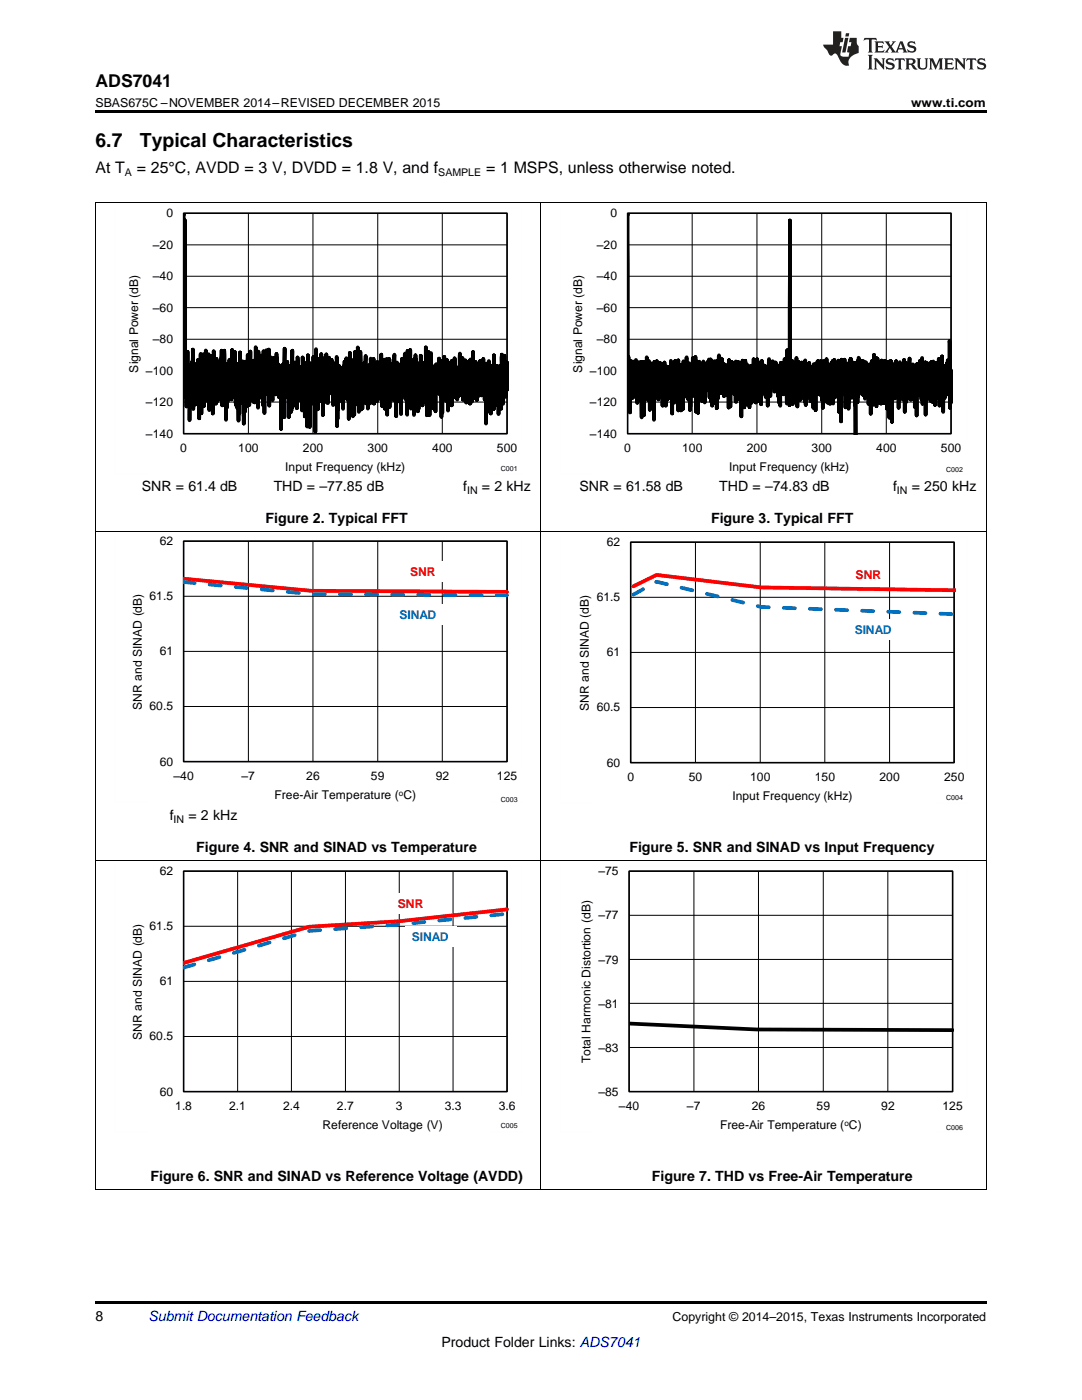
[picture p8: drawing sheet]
<svg xmlns="http://www.w3.org/2000/svg" width="216mm" height="279mm" viewBox="0 0 216 279" stroke-linecap="round" stroke-linejoin="round" font-family="sans-serif">
<path d="M19 259.7h177.8v.5h-177.8z" fill="#000"/>
<g fill="none" stroke="#000" stroke-width=".2">
<path d="M19.1 171.7v65.7M36.6 173.9h64.6v44h-64.6zM47.4 173.9v44M58.2 173.9v44M68.9 173.9v44M79.7 173.9v44M90.4 173.9v44M107.9 171.7v65.7M196.8 171.7v65.7M36.6 195.9h64.6M36.6 184.9h64.6M36.6 206.9h64.6"/>
<path d="M19 237.3h177.8"/>
</g>
<path d="M36.6 173.9h64.6v44h-64.6z" fill="none" stroke="#000" stroke-width=".31"/>
<path d="M101.2 181.5l-21.5 2.4-18 1-25.1 7.3" fill="none" stroke="#f00" stroke-width=".74"/>
<path d="M36.6 193.1l25.1-7.3 18-1.3 21.5-2.1" fill="none" stroke="#0070c0" stroke-width=".74" stroke-dasharray="2.2 3"/>
<path d="M22.9 172.8v53.2M35.4 172.8h68.7M104.1 172.8v46.2M22.9 226h6.3M97.8 226h6.3" fill="none" stroke="#fefefe" stroke-width=".2" stroke-dasharray=".4 .1" stroke-linecap="butt"/>
<g fill="#fff">
<path d="M78.1 178.3h7.7v4.1h-7.7z" fill-rule="evenodd"/>
<path d="M80.9 184.8h10.2v4.1h-10.2z" fill-rule="evenodd"/>
</g>
<g fill="none" stroke="#000" stroke-width=".2">
<path d="M19.1 106v65.7M36.6 108h64.6v44h-64.6zM36.6 119h64.6M49.6 108v44M62.4 108v44M75.4 108v44M88.3 108v44M107.9 106v65.7M196.8 106v65.7M36.6 130h64.6M36.6 141h64.6M19 171.7h177.8"/>
<path d="M125.5 173.9h64.6v44h-64.6zM138.5 173.9v44M151.3 173.9v44M164.3 173.9v44M177.2 173.9v44M125.5 191.5h64.6M125.5 182.7h64.6M125.5 209h64.6M125.5 200.2h64.6"/>
</g>
<path d="M36.6 108h64.6v44h-64.6zM125.5 173.9h64.6v44h-64.6z" fill="none" stroke="#000" stroke-width=".31"/>
<path d="M125.5 204.3l25.5 1.2 39.1 .1" fill="none" stroke="#000" stroke-width=".74"/>
<path d="M22.9 106.9v53.3M35.4 107h68.7M104.1 107v46.2M22.9 160.1h6.3M97.8 160.1h6.3M111.8 172.8v53.2M124.3 172.8h68.7M193 172.8v46.2M111.8 226h6.3M186.7 226h6.3" fill="none" stroke="#fefefe" stroke-width=".2" stroke-dasharray=".4 .1" stroke-linecap="butt"/>
<path d="M36.6 115.5l25.5 2.4 39.1 .2" fill="none" stroke="#f00" stroke-width=".74"/>
<path d="M36.6 116.2l25.5 2.4 39.1 .2" fill="none" stroke="#0070c0" stroke-width=".74" stroke-dasharray="2.2 3"/>
<g fill="#fff">
<path d="M80.6 112h7.7v4.1h-7.7z" fill-rule="evenodd"/>
<path d="M78.5 120.5h10.2v4.1h-10.2z" fill-rule="evenodd"/>
</g>
<path d="M125.8 108.2h64.6v44h-64.6zM125.8 119.2h64.6M138.8 108.2v44M151.7 108.2v44M164.6 108.2v44M177.5 108.2v44M125.8 130.2h64.6M125.8 141.2h64.6" fill="none" stroke="#000" stroke-width=".2"/>
<path d="M125.8 108.2h64.6v44h-64.6z" fill="none" stroke="#000" stroke-width=".31"/>
<path d="M126.4 117l4.6-2.3 20.9 2.5 38.8 .6" fill="none" stroke="#f00" stroke-width=".74"/>
<path d="M126.4 118.7l4.6-2.6 20.9 5 38.8 1.5" fill="none" stroke="#0070c0" stroke-width=".74" stroke-dasharray="2.2 3"/>
<path d="M111.8 107.2v53.2M124.3 107.2h68.7M193 107.2v46.2M111.8 160.3h6.3M186.7 160.3h6.3" fill="none" stroke="#fefefe" stroke-width=".2" stroke-dasharray=".4 .1" stroke-linecap="butt"/>
<g fill="#fff">
<path d="M169.5 112.7h7.7v4.1h-7.7z" fill-rule="evenodd"/>
<path d="M169.3 123.5h10.2v4.1h-10.2z" fill-rule="evenodd"/>
</g>
<g fill="none" stroke="#000" stroke-width=".2">
<path d="M19 40.4h177.8M19.1 40.4v65.7M36.6 42.6h64.6v44h-64.6zM36.6 55.1h64.6M36.6 48.9h64.6M49.6 42.6v44M62.4 42.6v44M75.4 42.6v44M88.3 42.6v44M107.9 40.4v65.7M125.2 42.6h64.6v44h-64.6zM125.2 55.1h64.6"/>
<path d="M125.2 48.9h64.6M138.1 42.6v44M151 42.6v44M164 42.6v44M176.8 42.6v44M196.8 40.4v65.7M36.6 74h64.6M36.6 67.7h64.6M36.6 61.4h64.6M125.2 74h64.6M125.2 67.7h64.6M125.2 61.4h64.6"/>
<path d="M36.6 80.2h64.6M125.2 80.2h64.6M19 106h177.8"/>
</g>
<path d="M36.6 42.6h64.6v44h-64.6zM125.2 42.6h64.6v44h-64.6z" fill="none" stroke="#000" stroke-width=".31"/>
<path d="M36.6 42.9v-.3l.1 34.8 .1-3.9v5.2l.1-34.7v31l.1 .7 .1-2.6v4.4l.1-6.5v10.1l.1-8.2 .1 6.2v-8.9l.2 9.2v-6.4v5.7l.1-5.6v2.5l.1-1.3v9.6l.1-10.8v4.3l.1-4.4 .1 5.4v-4.2l.1-.1v3.6l.1-5.5 .1 7.3 .1-9.7 .1 11.8v-8.3l.1 4.1 .1-3.2v4.9l.1-4.7v3.7v-3.3l.1 5.9v-7.8v3.5l.2-3.7 .1 6.3v-5.5l.1 5.2v-3.2v5.1l.1-8.7 .2 4.9v-2.4v9.1v-8.6l.1-1.4 .1 8.1 .2-11 .1 11.9v-8.5l.1 7 .1-6.6 .1 5.9 .1-9.6 .1 10.4v-7.9l.1 6.5v-6.3l.1 4.5v-4.1v3.9l.1-2.7v4.8l.1-9.9 .1 10v-5l.1 4.1v-4.3l.1-.5v3.3v-3.3l.1 1.6v-1.9l.1 1.4v-4.6l.2 11.2v-7.9l.1 4.2v-3.6l.1 3.6v-2.3v.9v3.4l.1-9.2 .1 7.7v-5.6l.1 7v-6.5l.1 3.7v-3.2l.1 .7v7.7l.1-12.4 .1 7.5 .2-5.4v6v-4.5l.2 6.8 .1-8.5v4v-4.3l.1 8.5 .2-7.8v7.4l.1-6.5v4.2l.1-4 .2 4.6v-4.4v5v-5.5l.1 5 .2-8.2 .2 10.9v-4.9v3.4l.1-6.3 .2 5.6v-4.1v3.8v-8.4l.1 6.2v-1.5v2.7l.1-3.3v3.4l.1-3v4l.1-3.8v9.1l.1-11.1v8.7l.1-8.2 .1 6.2v-5.1v5.9v-5.6v4.3l.2-5.2v5.6l.2-7.5v6.2l.1-4.1 .1 4.3v-5.2l.1 6.7 .2-9.8 .1 5 .1-1.9v6.2l.1-6.4v5.3v-4.1l.2 3.6v-7.3l.2 10.1 .1-6.8v7.2l.1-6.3 .1 6.9v-7.4v-.5v2.6l.1-3.1v3.8v-4.1v3.8l.1-3.8 .1 11.3v-9.8l.1 6.3 .1-5.4v7.4l.1-12.2 .2 10.1v-4.8v.5v-.6v3.4l.1-5.2 .1 4.6 .1-6.2 .1 6.7 .1-4.2v9.9l.1-10.1 .1 7.1v-7.7l.1 8.3v-9.9l.1 9 .1-7.5v2.2l.2-2.1v6.2l.1-9.1 .1 8.6v-5.3v5v-4.3l.1 2.7 .1-4v7.2l.1-7.7 .1 6v-1.9v1.3l.1-8.3v8.3l.1-4.8 .1 3.3v-3.6l.1 2.6v-2.9l.1 4.1v-3.4l.1 3.5v-5.3l.1 8.2v-6.9l.1 6.7 .1-6.6v6.9v-7.5l.1 5.9 .1-9.4 .1 10.8v-5.6v-.1v4.3l.1-4.2 .1 3.8v-5.6l.2 8.7v-10.9l.1-.3v7.9v-3.9l.2 5.3v-6v3.9v-3.6l.1 .2v4.9l.2-7.9 .2 8.1v-6.4v2.8v-1.9l.1 1.6 .1-2.2v7.9l.1-10.8v6.5v-1.7l.1 2.6v-4.6v5.4l.1-3v7.1v-8.9l.1 4.8 .2-4.2v2.9v-7.1l.1 8.8v-3.2l.1 2.2v-4.7l.2 4.1v-2.5l.1 3.6v-8.4l.1 11.1 .1-7.3 .1 5.8v-7.3l.1 4.9 .2-3.6v1.7v-3.8v6.2v-2.4l.1 2.5v-4l.1 6.3v-7.2l.2 3.4 .1-4.7 .1 6.7 .1-5.2 .2 5.8 .1-8.1v4.7v-3.9l.1 4v-.9v1.1v-1.8l.1 1.8v-2.9l.1 5.4 .2-5.2v6.4v-5.9v2.3l.1 .5 .1-2v2.1l.1-1.3v4v-5.7v.2l.1 12.1v-10.8l.1 3.1 .1-5 .1 7v-4.7v3.5l.1-5.4 .1 5.7v-5.8l.1 7.3v-8v10.7l.1-13.6v9.8v-4.3v3.6l.2-5.1 .1 5.7v-6.7l.1 6 .1-6.4 .1 6.9v-5.8v5.7l.1-4.8 .1 4.3v-4.7v.9v8.5l.1-7.8v3.3v-4.4l.1 6v-7.2v7.6v-7.7l.1 5.9 .1-5.4v8.8v-8.9l.2 8.5v-7.1v6.3l.1-11.1 .1 11.2 .1-8.4 .1 4.9v-4.5l.1 .5v4.2l.2-4.1v2.5v-4v5.3l.1-3.8 .1 3.9 .1-4.3v.7v5.4v-5.2v7.2l.2-10.2 .1 8.4v-6.4l.1 3v-3.2l.1 6.3 .1-6.1 .1 4v-3.5v3v-2.4v5.1l.1-5.7v6.1v-5.8l.1 2.9v-2.2l.1 5.4v-6v.9v-.4l.1 7.2 .1-10.6 .1 10.2 .1-7.8v3.3l.1-2.5 .1 1.7v-.4v.1v7.2l.1-10.7 .1 9.5 .2-9.1v.1l.1 12.2 .1-14.2 .2 6.6 .1-5 .1 12.7v-10.6v2.2v-2.7l.1 4.4v-5.4l.1 4.8 .1-5.4 .1 7.2v-5.6v.2v-.7l.1 5.7 .2-8 .1 9.3 .2-7.2v3.3v-2.9l.1 .7v6.4v-5.3v10.5l.2-16.4 .1 11v-7.1l.2 8.1 .1-10.1 .1 6.1 .1-5.3v4.2l.2-3.8v.6l.1 4.4 .1-7.1v9.3l.1-5.8v4.1v-3.5v-.6l.1 3.4 .1-4.3v9.5v-7.1l.1-.6v3.4l.1-7v7.6l.1 .2v-5.7l.1 6.2 .1-7.8v6.1v-5l.1 6.6 .1-6v5.7v-8.7l.2 9.6v-8.2l.1 .2v8.2v-6.5l.1 2.6v-2.8v4.7l.1-7.1 .2 7.1 .1-5.3 .1 3.7v-2.8v3.5v-2.1l.1 1.7 .1-5.4v5.3l.1-4 .1 4.3 .1-.8v4.3v-7.6l.1 6.8 .1-7.6v7.3l.1-6.2v5.1l.1-5.4 .1 6.9v-6.1v5.6l.2-8.5 .1 13.8v-8.8v-1l.1 8.4v-9.5l.1 4.9 .1-6 .2 5.7v-4.7l.1 .4v4.7l.1-5.3 .1 6.3v-6.6l.1 4.9 .1-4.3 .2 7.5v-8.2v-.2l.1 5.9 .2-6.9v6.8v-5.1v2.6l.2-4.4v3.8l.1-4.4 .1 6.2v-5.3v1.7v-1.4l.1 7.1v-6.6l.1 3.8 .1-3.6v1.1v-.8v5.4v-4.5l.1 9v-10.1l.1 5.2 .1-8.3 .1 6.5v-3.8v5.4l.1-5.2v3.5v-3.4l.1 3.3v-2.8l.1 5.4v-5.3v7.5l.2-9.6v11.2l.1-8.5v4.3l.1-6.7 .1 10.5 .2-12.5v10.5l.1-6.1v.9l.1-1.4v4.2v-4.4l.1 5.3v-5.8l.1 4.3v-5.1l.1 2.3v-5.6l.2 12.9v-8.9v2.6l.1-.1v.5v-.6v2l.1-3.2 .1 4.1v-8.3l.1 11.4v-7.9l.1-.1v5v-5.5l.1 6.5v-6.7l.1 8.5v-8.6l.1 3.3v.1v-3.4l.1 3.8v-2l.1 .4v3.6v-4.8l.1 5.6v-7.1l.2 6.3 .1-7.6v9.4v-7.5l.1 5.7v-4.1l.1 4.1v-4.8v3.5l.1-2.3 .1 3.4v-4v7.1l.1-8.7v4.5l.1-3.3 .1 5.3 .1-4.4 .1 5.5v-6.5l.1 5.3v-7.7l.1 7.3 .1-4.8v5l.1-6v.9v6.2l.2-7.5v3.7v-4.7l.1 8.8 .2-5.8v3v-2.8v-.6v2.9l.2-4.2 .1 3.6 .1-4.2v7.7l.2-7.9v3.9v-1.2l.1 2.8v-4.2v4.5l.1-4.6v.5v4.5l.2-5.7 .1 .4v6.5l.2-8.8 .1 10.2v-6.7l.1 3.8 .1-3.9v3.4l.1-3.1 .1 3.4v-6.1l.2 9.8v-7.4v3.3l.1-4.8v2.1l.1-1.7v.8v4.3l.2-6.6 .1 11.1 .1-9.4 .1 2.7 .1-2.1v5.2l.1-7.4v9.5l.1-8.2v5.7l.1-6.2 .1 6.2v-2.8v3l.1-6 .1 5.7 .1-5.1v3.4l.1-1.4v3.8v-6.5v.4v6.6l.1-6v5.9l.1-5.2v3.6v-3.3l.1 2.4v-6.4l.2 9.1 .1-6.1 .1 9.2 .1-10.4v-.2l.1 4.8v-4.6l.1 4.4v-1.7v3.8v-4.1l.1 2.5 .1-3.7 .1 3.5v-3v2.3l.1-3.8v3.6v-3.7l.2 10v-9l.2 3.6 .1-5.7 .1 5.8 .1-4.7v1.4v-.7v4.9l.2-5.1 .1 3.4v-6l.1 9.1v-7.4l.1 6.6 .1-5.4v5.1v-4.1l.1 4.9v-5.3v8.7l.1-12.8 .1 8.2 .1-5.1v4.8l.1-4.7 .1 4.4 .1-3.1v3.8l.1-8.4 .1 11.7v-9.5v5.3l.1-4.7v4.3l.2-2.9v1.2v-.7v4.9l.1-7.7 .1 8 .1-5.8v8.8v-7.3v1.1v-2.7l.1 4.8 .1-4.1v4.6l.1-8.3 .1 7.1v.9l.1-5.3v4.8l.1-5.3v8.1l.1-7.2 .1 8.1v-8l.1 7.5 .1-8.6 .1 5.7v-6l.1 5.5v-5.8l.1 5.6 .1-7v4.1v-1.1l.1 3.1 .1-4.3 .1 5.2v-3.9v.7v6.1l.1-8.5 .1 4.4 .1-4.4v2.5v-1.5l.1 6.8v-6.2v-1.1l.1 4.6 .2-8.2 .1 7.5v-3.2l.1 9.3v-9.4l.2 5.8 .1-9v8.1v-4.4l.1 6.2v-6.1v4l.1-3.1v7.9l.1-9.5v1.5v-.8v1.1v-1.2l.1 1.3v-1.9v1.9v-.8v6l.1-10v8.2l.1-5.3v4.5v-3.9l.1 4.6 .1-4.7 .1 7.5v-5.7v2.9l.1-3v3.5l.1-4.5v6.8v-6.9l.1 7.1v-6.5v3l.1-4.8v5.5l.1-5.9v9.2l.2-9.4v2.2l.1-1.4v4.6v-4.3l.1 3.3 .1-3 .1 2.6 .1-2.5v1.8v-4.4l.1 7.1v-4.9l.1 3.3v-2.6l.1 3.9v-5.1l.1 5.8 .1-5.4v9.5v-11.1l.2 10.2v-8v-1.2l.1 3.5 .1-2.6 .1 2.5 .1-5.3v7.3v-5.7l.1 5.9 .1-5.1 .1 6.5 .2-8.2 .1 5.4v-3.6l.1 8.2v-8.1v6.7l.1-6.7v2.6l.1-4 .1 7 .1-6.3 .1 7 .1-7.3 .1 6.9v-3.9v5.1l.1-8.9 .1 7.6 .1-7.2 .1 4.5v-4.1v6.3l.1-4.7v4.8l.1-7.7 .1 6.7v-4.1l.1 3.7v-3.4l.1 .5v3.8v-4.2l.1 2.6v-3.3l.1 6 .1-6.4v4.6l.1-4.2v3.3v-2.5l.1 .8v3.7l.1-5.3 .1 3.2 .1-6.4v7v-4.3l.2 5.5v-5.3v4.6l.1-4.3v1.4l.1-1.1v4.9l.1-7.5 .1 8.3 .1-6.3 .1 4.7 .1-4.5 .1 6.2v-8l.1 6.4 .1-4.3v1.5v4.8l.2-6.9 .1 4.2v-3.5v4.1v-3.3l.1 5.2v-5.2l.1 3v-3.8v4.8l.1-6.8v7.7l.1-7v1v6.2v-5.8l.1 .2v6.1l.1-8.8v6.2l.1-4.8v5.3l.1-2.9v4.7l.1-5v4.8l.1-5v3.8l.1-8.5 .2 9.2 .1-6.8v3.6l.1-3.9 .1 4.8v-4.9l.1 5.7 .1-4.9v6.7l.1-6.4 .1 5.9v-4.7l.1 3.1v-3.4v3.6v-4.7v2.4l.1-2.2 .1 3.6 .1-3.9v4.2v-4.4l.1 3.9v-4.8l.1 6v-5.8l.2 6.7v-4.1v2.7l.1-3.7v4.3l.2-4.6v3.9v-5.7l.1 5v-2.2v2.5l.1-2.5v3.1l.1-4.2v6.4l.1-5.3 .1 4.5v-3.8l.1 9.3v-11.9l.1 5.2 .1-4.5v1.8v-1v4.5l.1-3.9v7.5v-6.4l.1 3.1v-4.6v3.8l.1-6.1 .1 6.7v-4.9l.1 3.8 .1-3.8 .1 2.5v-1.7v.4v7.5l.1-9.4 .1 2.1v-1.7l.1 6.2 .1-6.5v6.8l.1-7 .1 8.6 .1-10.7v7.5l.2-5.2 .1 5.3v-3.7v1.1l.1-2.6v2.7l.1-3v5.7l.1-5.6 .1 4.8v-4.7l.2 9.5v-8.7l.1-.5 .1 4.1v-4.5l.1 7.3v-7.2l.1 3.8 .1-2.4v1.7v-1.3v.2v6.4l.1-10.8 .2 6.4v-3.9v.3v4.6l.1-5.5v7.9v-5.7l.1-.6v3.3l.2-6.6v6.2v-4.8l.2 4.8v-4.4l.1 6.4 .1-5.8v4.4v-5.5l.1 2.6M125.2 42.9v-.3l.1 36.3 .1-5v5.3v-7.9v7.9l.1-5.4 .1 7.1 .1-8v9.4l.1-10.3 .1 5.8v-5.2l.1 5.1v-3.6l.1 2.4v-2v5l.2-7.4 .1 5.7v-4.5l.1 3.1v-2.3l.1 5.1v-5.5v2.2v-2.9l.1 5v-4.2v2.2l.1-2.7v3.8l.1-5.3v6.3l.1-5.3 .2 7.6 .1-8.1v6.3l.2-6 .1 3.7v-3.8l.1 4.8v-3.4v-.6l.1 2.7 .1-3.8 .1 11.1 .1-10.5v3.9l.1-3.7 .1 1.5v5.4l.1-7.7 .1 10.6v-8.7l.1 4.6v-4.5v-.4v2.4l.1-2.8 .1 2.6 .1-2.2v1v-2.3l.1 6.3v-7.5l.3 8.5v-6.5v-.7v3.2l.1-3.8v3.7l.2-3.4 .1 9.5v-7.4v3v-3.6l.1 5.3 .1-6.5 .1 4.1v-3.7l.1 .5v6.5v-7.2l.1 1.9v-.9l.1 7.6 .1-7.1 .1 9.5v-11.6l.1 6.3 .1-6.3v6.1l.1-5.2v5.2v-4.8v4.9l.1-5.5 .1-.2v4.8l.1-5.4v4.3l.1-3v3.6l.1-3.7 .1 6.4v-5.5l.1-.8v4.8v-5.3l.1 3 .1-3.5 .1 3.8v-3.1l.1 3.9v-3.8v6.1l.1-6.2 .1 5.3 .1-5.2v7.7v-7.4v1.3l.1-2.1v6l.2-5.5v7.7l.1-8.5v7l.2-5.5 .1 7 .1-7.5 .1 5.3 .1-5.5 .1 6.4v-5.8l.1 4.5 .1-4.6v4.9l.1-3.8v3.6v-4.1l.1 4.7 .2-7 .1 4.4v-3.2v.9v-.5l.1 5.3v-4v7.6l.2-9.6v6.2v-6.4l.1 6.6 .1-5.9 .1 7v-6.1v2.6l.1-4.9v4.8l.1-4.8 .2 3v-1.7v3.5v-4l.1 5.6v-4.7l.1 5.4v-5.7v4v-3.9l.1 .2v6.1l.1-7.9v10v-8.1v2.5v-3.1l.1 4.1 .1-4.6v5l.1-4.9 .1 3.7 .1-2.7v8.1v-7.1v4.7l.2-6.1v5.1v-5.3l.1 8.5v-7.9l.1 2.6 .1-4.3 .1 6.7v-5.4l.1 3.6v-3.5v.2v5.4l.1-6.2v-.1l.1 5.2v-4.2v-1v1.7l.1-1.1v3.6l.1-5.7 .1 6.7 .1-4.6v4.3l.1-3.3 .1 5.4 .1-7.3v6.4l.1-5.7 .1 8.6v-7.9l.1 7.2v-7.9l.1 3.9v-3.5l.1 5.2v-4.2v1.3l.1-3.1v4.5l.1-4.8v6.5v-7.5l.1 4.5v-1.1v1.9l.1-3.7 .1 4.2 .1-4.9v4.1l.1-3.7 .1 5.6v-7.1l.1 10.9 .1-10.1v5.9l.1-5 .1 4.3v-4.5l.1 .9v8.7v-8.8v-.4v5.9l.2-5.5v3.4v-4.8l.2 5.1v-3.9l.1 1.4v-1.7v1.8l.1-2.2v4l.1-4.1 .1 7.4v-6.6l.1 4.4v-3.7v-.5v2.2v-2.7l.1 4.6v-5.6l.1 7.2v-6.6v3.2l.1-2.3 .1 2.2v-2.4v6.9l.1-7.3v6.1v-6.3l.1 5.3 .1-5.1v4.5v-2.8l.1 3.2 .1-4.4v3.2l.1-4.4v5.2v-2.8v.9l.1-3.2 .1 2.8v-3.5l.2 7.6v-6.2v5.1v-4.2l.1 3.5v-4.3v4.9l.1-6.4v6.5l.1-5.4v7.4l.1-8.2 .1 8.9 .1-7.9v3.6l.1-4.4 .1 5.1 .1-5.2 .1 8.3v-6.5l.1 1.8v-2.6v5.3l.1-4.8v4.7l.1-5.9 .1 7v-7.4v9.5l.1-9 .1 5.3 .1-4.5v6.2l.2-8.6 .1 7.1 .1-4.4v4.8l.1-5.8v5.8l.1-5.7v2.6v-3l.1 4.3 .1-4.9v5.3v-1.6v2.1v-2.8l.1 3.2v-4.9l.1 5.4 .1-5.2v3.3l.1-1.9v4.5v-6.4l.1 5.9 .1-5.3 .2 5.5v-5.3l.1 4.9 .1-5.6 .2 3.6v-2.7v5v-5.9l.1 8.5 .1-9.4v5.7l.1-4v2.1v-1.6v4.2l.1-5.9v8.7l.1-7 .1 4.3v-5.2l.1 4.1v-5l.1 5.9 .1-5.4v4.6l.1-3.7v4.6v-4l.1 3.1v-2.6l.1 1.6v-1.2v3.5l.1-6.1 .1 5.9v-4.9l.1 6.5v-8l.1 8.1 .1-6.3v1.8l.1-2.5v4v-2.8v.8v-1.1v1.9l.2-3.8v7l.1-6.8 .1 7.2v-6.7l.1 5 .1-5.4 .1 5.2v-5l.1 10.4v-7.5l.1 2.8v-4.6v4l.1-5.8 .1 8.1v-8.1l.2 5.8v-3.6l.1 3.5v-2.4v6v-7.7l.2 6.1v-7.7l.2 5.2v-2l.1 .5v3.5v-5.3l.1 6.9 .1-8v5.9v-5.7l.1 6.3 .1-5.3v6.3v-6.5l.1 7.4 .1-6.5v5.1v-4.9l.1 3.2v-3.8l.1 4.1 .1-5.4v7.5v-7.5v4.2l.1-3.5 .1 .8v5.7v-6.8l.1 3.3v-1.6l.1 5 .1-8.4v3.6v-2.1l.2 4.3v-4.7v.3v6.3v-5.3v-.6v3.6l.1-4.2v.6l.1-.1v6.9l.1-7v2.6l.1-4 .1 7.1v-7.3l.1 8.4 .1-6.8v3.6l.1-4.1v2.1l.1-2.3 .1 3.1v-3.2l.2 5.8v-6l.1 8.4 .1-8.7 .1 6.7 .1-5.6 .2 4.8v-4l.1 3.8v-4.7l.1 2.1 .1-1.3v4.8l.1-4.8v5.5l.1-4.9 .1 2.7v-3.4v5.4l.1-6v4.2l.1-3.6v7.2l.1-7.1 .1 3.9 .1-6v7.4l.1-7.1 .1 7.1 .1-5.5v3.6l.1-3.3 .1 2.5v-3.1v3.7l.2-3.6v2.2v-3.5v4.3l.1-3.5 .1 4.5 .1-4.7v5.5v-5l.1 3.9v-4l.1 4.8 .1-5.5v3.7l.1-3.1v1.2v3.1l.1-3.9v1.3l.1-1.5 .1 2v-1.9v5.8l.1-5.6v3.1l.1-3 .1 6.8 .1-7.5 .1 8.1v-7.1l.1 3.6v-5.1l.1 5.2v-3.5l.1 3.8 .1-5 .2 5.8v-6.2l.1 4.8 .2-5.6v6.3l.1-5.9 .2 5.9v-5v4.4l.1-3.7v6.8l.1-10.6 .1 8.4 .1-6.2 .1 4.5v-4.1l.1 8.4 .1-36.9 .1 30.2v-1.6l.1 3.7v-2.9l.1 2.9v-1.9v5l.1-7.4 .1 4.8v-4.1v5.7l.1-6.3v8.6v-8l.1 7.4v-7v2.2l.1-2.4 .1 4.6 .1-3.7v5.1v-5.6l.1 2.8 .1-3.8 .1 7.1v-7.9l.1 3.5 .1-2.7v8.8v-7.8l.1 5.8 .2-6.8v4.5l.1-4.2 .1 2.6v-1l.1 5.6v-6.1v.9l.1-1.8 .1 5.6 .1-6 .1 5.1v-4.5l.2 4.8v-3.9v1.1l.1-.6 .1 5.3v-6.1v3.6l.2-5.3 .1 8.9v-7.8l.1 7.3v-7.3l.2 6.5v-4.9v-.6l.1 4.9v-6.3l.2 5.1 .1-5.3v5.7l.1-4v3.6l.1-4.4 .1 6.8v-4.7v2.8l.1-3v3.3l.1-5.1 .1 6.7v-6l.1-.8 .1 3.2v-3.5v8.4l.1-8.7 .1 8.6v-7.8l.1 5.6v-4.9l.1 1.9v-2.2v8l.1-9.2 .1 5.9v-4.3v3.6l.1-4.1v4.6l.1-6.1v-.2l.2 3.4v-3.4l.1 3.6v-2.3l.1 2.2v-2.2l.1 5.3v-4.4v-.8v4l.1-5.4 .1 4.8 .1-3.6v4.8l.1-5.4 .1 7.2v-7.1v4.6v-4.3l.1 8.3 .1-9.4v3.3l.1-2.7v6.1l.1-5.5v5.2l.1-5v.3l.1 5.6v-6.5v-.1l.1 6v-4.2v-.6v2l.1-4.2 .1 8.5v-7l.1 4.4 .1-3.7v6.6l.1-6.4v3l.1-4 .1 3.9v-4.1l.1 7.7 .1-7 .1 5.2 .1-6.3 .1 3.4v-3.6v8.2l.2-8.5v8.5l.1-7.3v4.8l.2-6.2 .1 7.5v-5.1l.1 1.4v-2.3l.2 4.6v-5.1v6l.1-6.1 .1 4.3v-4.1v4l.1-3.7 .1 3.5v-4.7v4.4v-3l.1 .6v8.2l.1-9.7 .1 5.7 .1-5.4 .1 11.3 .1-12.3v3.9l.1 .2v-3.4l.1 5.7v-4.5l.1 4v-3.9l.1 4.9v-5.8v4.9l.1-3.7v2.5v-4l.1 5.5v-6.3l.1 6.9 .1-5.3v1v6.9v-7.7v1.7l.1-2v5.8l.1-6.1v4.8l.2-5.2v2.3l.1-1.4 .1 .6v2.1v-3.1v8.5l.1-7.8v6.4l.1-7.4v2.6l.2-3.7v5.6l.1-5.7 .1 5.6v-4.4v2.9l.1-1.4v5.1v-6.3l.1 5.4v-2.8v2.2v-5.6l.1 3.5v-3.1v2.2l.1-1.5v3.1l.1-3.2v.4v5.2l.2-6.4v8.3v-8.4l.1 14.4v-14l.2 4.4v-3.9v5l.1-5.9 .1 7.8 .1-8.1v-.2v3.8l.1-4.3 .2 6.8v-4.5l.1 4.2v-5.7l.1 5.5v-5.3v.7l.1-1 .1 4.4v-4.5l.1 6.7v-5.7v3.4l.1-3.6v5.3l.1-6.1v6.8v-6.5l.1 6.4v-5.1l.1 .6v-.8v.9v-1.4l.1 4.3 .1-4.5v6.9l.1-7.3 .1 6.4v-6.3v4.6l.1-3.7 .1 2.6v-1.9v3.7l.1-4.6v3.5l.1-3.4v4.2l.1-4v7.2v-7.8l.1 2.1 .1-2.2v1.8v-1.1l.1 3.4v-2.6v1.9v-1.4v5.1l.1-6.4v9.2l.1-9.8 .1 5.7 .1-6.4 .1 5v-3l.1 6.7v-7.7l.1 6.8 .1-9.1v6.2l.1-3.2 .1 3.9 .1-4.3 .1 5.1 .1-4.5v7.1v-9.6l.1 6.2 .1-6.1 .1 5.8 .1-4.6 .1 3.8v-4.4l.1 8.2v-6.5l.1 4 .1-4.4v1.3v-1l.1 6.7v-7l.1 3.6v-5.1l.1 3.9 .1-3.6v.4v4.9l.1-4.3v5.3v-4.1l.1 2.7v-3.5v4.2l.2-5.5v8.1v-8.5l.2 6.9v-5.1l.1 5.3v-5.8l.1 4.8 .1-3.7v7.2l.1-9.3v4.9v-4.8l.1 4.2v-4l.1 1v4.8v-4.3v-.3v3.6l.1-3.6 .1 9.6v-9.3v-.7l.1 4.3v-5.7l.1 3.4v-2.9v3.8l.1-4.2 .1 8.7v-6.1l.1 1.2v8.3l.1-11.2v5.8l.1-5.9 .1 5.6v-4.1l.1 4.3 .2-6.2v7v-5v1.9l.2-4.3 .1 5.1 .1-4.1v3.5v-2.4l.1 2.2v-2.6v1.3v-1l.1 .8v-1v1.2l.1-1.2v7.5v-8.5l.1 6.9 .1-7.4 .1-.1v5.4l.1-5v6.4l.2-6.1v3.9l.1-3.5v4.2l.1-4 .1 6.1v-6.4v4.4l.2-3.8v4.1v-6.2l.1 10.4 .1-8.4v4.8l.1-4.8v6.5l.1-7.9 .2 5.8v-5.2l.1 5 .1-4.3v2v-1.5v5.4l.1-6.5v2.8l.1-3.2v2.9l.1-4 .2 5.9v-3.4l.1 5.7v-6.4v4.1l.1-4.7 .1 6.7v-5.4l.1-1.3v5.4l.1-5.5 .1 6v-3.8l.1 3.5 .1-4.9v7.7l.1-7.7 .1 5.6 .1-5.3 .1 9.1v-10.1l.1-.2v2l.1-1.9 .1 4.3 .1-4 .1 3.3v-3l.1 5.6 .1-6.9 .1 4.5 .1-2.9 .1 6.1 .1-8.3 .1 9.2 .1-8.2 .1 7.3 .1-7v6l.2-6.4 .1 10.4v-9.1v6.4l.1-5.5v2.9l.2-5v7.1v-6.2v3.4l.1-3.3 .1 3.8v-3.6v5.3l.1-5.3v4.8l.2-5.1v4.3l.1-5 .1 7.4 .1-7.7 .1 5.9v-4.3l.1 1.3 .1-1.1v6.1v-6.9v2.8l.1-4 .1 5.9 .1-4.6v4.3v-4.4l.1 5.4v-4.7v2.4l.1-1.8v6.2v-6.2v1.8l.1-3.3 .1 3.6v-4.3v6.6v-6.1l.2 5.5v-4.3l.1 1.7v-.6v4.3v-5.4v-.3l.1 3.6 .1-5.7 .2 9.2v-7l.1 3.4v-3.4v3.9v-3v3.9v-4.5l.1 2.1 .1-2.7v4v-4.3l.1 5.2 .1-7.4 .1 6.5 .1-4.4v1.9v-.5v7.6v-8.1l.1 5.6 .1-6.3 .1 5.4 .1-4.8v5.3v-6.1l.1 4.8 .1-5.1 .1 5.6v-4.9v.9v-1.9l.1 5.1 .1-5.8 .1 6.8v-.7l.1 .5v-3.9v2.8l.1-4.8v2.3l.1-.1v-6.8l.1 13.4v-8l.1 5.3v-4.9v6.6v-5.2v.2" fill="none" stroke="#000" stroke-width=".74"/>
<path d="M22.9 41.5v53.2M35.4 41.5h68.7M104.1 41.5v46.2M111.8 41.5v53.2M124.3 41.5h68.7M193 41.5v46.2M22.9 94.7h6.3M97.8 94.7h6.3M111.8 94.7h6.3M186.7 94.7h6.3" fill="none" stroke="#fefefe" stroke-width=".2" stroke-dasharray=".4 .1" stroke-linecap="butt"/>
<path d="M19 22h177.8v.5h-177.8z" fill="#000"/>
<g fill="#231f20">
<path d="M172.5 7.6l-.1 .5 .4-.2h.6v.1v2.1l-.2 .4h.9l-.2-.4v-2.1l.1-.1h.5l.5 .2-.2-.5zM174.5 8.3l.2 .3v1.5l-.2 .4h1.8l.2-.6a1.04 1.04 0 0 1-1.3 .2v-.7h.6l.3 .2v-.6l-.3 .2h-.6v-.6l.8-.1 .4 .3-.2-.5zM176.5 8.3l.9 1.1-.9 1.1h.8l-.2-.2 .4-.7 .5 .7-.2 .2h1.5l-.2-.2 .2-.4h.9l.1 .4-.2 .2h1l-.3-.3-.7-1.9h-.5l-.9 2-.8-1 .9-1h-.8l.1 .3-.4 .5-.3-.6 .1-.2zM179.7 8.6l.4 1h-.7zM181.3 8.4a.63 .63 0 0 0-.2 .7 .63 .63 0 0 0 .6 .4l.6 .2 .1 .2a.75 .75 0 0 1-.7 .4 .75 .75 0 0 1-.6-.5l.1 .7 .1-.1a1.11 1.11 0 0 0 1.5-.6 1.13 1.13 0 0 0-1.2-.8l-.1-.4a1.04 1.04 0 0 1 1.2 .2l-.2-.5-.2 .1-.4-.2zM173.2 10.9l.2 .4v2.2l-.2 .4h1l-.3-.4v-2.2l.3-.4zM174.3 11.6l.3 .4v1.5l-.3 .4h.8l-.2-.4v-1.3l1.5 1.7v-1.9l.2-.4h-.7l.2 .4v.9l-1.1-1.3zM177 11.8a.62 .62 0 0 0-.2 .7 .62 .62 0 0 0 .6 .4l.6 .1 .1 .3a.76 .76 0 0 1-.7 .3 .76 .76 0 0 1-.7-.4l.2 .7 .1-.1a1.11 1.11 0 0 0 1.5-.6 1.13 1.13 0 0 0-1.2-.8l-.1-.4a1.04 1.04 0 0 1 1.2 .2l-.2-.6-.2 .1-.5-.1zM178.7 11.6l-.2 .6a.61 .61 0 0 1 .8-.3v1.6l-.2 .4h.9l-.2-.4v-1.6a.63 .63 0 0 1 .7 .3l-.1-.6zM180.6 11.6l.3 .4v1.5l-.3 .4h1l-.2-.2-.1-.8 .6 .2a.76 .76 0 0 0 1.2 .7l-1-1a.58 .58 0 0 0 .6-.5 .58 .58 0 0 0-.5-.6zM181.4 11.9h.1a.45 .45 0 0 1 .5 .1 .45 .45 0 0 1 .1 .5l-.8 .2zM182.9 11.6l.2 .2a2.17 2.17 0 0 0 .3 1.9 .99 .99 0 0 0 1.6-.6v-1.1l.2-.4h-.7l.2 .2a1.92 1.92 0 0 1-.2 1.8 .6 .6 0 0 1-.9-.5v-1.1l.2-.4zM185.4 11.6l.2 .4v1.5l-.2 .4h.7l-.2-.4v-1.4l.8 1.8 .8-1.8v1.4l-.2 .4h.9l-.2-.4v-1.5l.2-.4h-.8l-.6 1.5-.6-1.5zM188.4 11.6l.2 .4v1.5l-.2 .4h1.8l.1-.6a1.04 1.04 0 0 1-1.2 .1v-.6h.5l.4 .2v-.6l-.4 .2h-.5v-.7h.8l.3 .3-.1-.6zM190.5 11.6l.2 .4v1.5l-.2 .4h.7l-.2-.4v-1.3l1.5 1.7v-1.9l.2-.4h-.7l.2 .4v.9l-1.1-1.3zM192.9 11.6l-.1 .6a.61 .61 0 0 1 .7-.3l.1 1.6-.3 .4h1l-.3-.4 .1-1.6a.63 .63 0 0 1 .7 .3l-.1-.6zM195.2 11.8a.62 .62 0 0 0-.2 .7 .62 .62 0 0 0 .6 .4l.6 .1 .1 .3a.76 .76 0 0 1-.7 .3 .76 .76 0 0 1-.6-.4l.1 .7 .1-.1a1.11 1.11 0 0 0 1.6-.6 1.13 1.13 0 0 0-1.3-.8l-.1-.4a1.04 1.04 0 0 1 1.2 .2l-.1-.6-.2 .1-.5-.1z"/>
<path d="M166.2 6.3v2.6h-1.9v.4l.8 .9a.91 .91 0 0 0 1 .8 .56 .56 0 0 1 .5-.3 .56 .56 0 0 1 .5 .3l.4 .8a1.53 1.53 0 0 0 1.9 1.2 1.54 1.54 0 0 1 1-2.1l.9-.3v-1.4a1.52 1.52 0 0 1-.4-1.6h-1.3l-.2 .8h.5l-.2 .8h-.5l-.1 1v.2l.4 .1-.2 .8a1.93 1.93 0 0 1-1.6-.3l.3-1.8h-.5l.2-.8h.4l.2-.8h-.4v-1.3zM168.6 7.6l-.6 2.9h.7l.6-2.9zM168.8 6.6l-.1 .7h.6l.2-.7z"/>
</g>
<g font-size="3.9">
<text x="19" y="29.3">6.7</text>
<text x="27.9" y="29.3">Typical Characteristics</text>
</g>
<text font-size="3.5" x="19" y="17.3">ADS7041</text>
<g font-size="3.2">
<text x="19" y="34.4">At T</text>
<text x="27.3" y="34.4">= 25°C, AVDD = 3 V, DVDD = 1.8 V, and f</text>
<text x="97" y="34.4">= 1 MSPS, unless otherwise noted.</text>
</g>
<g font-size="2.8">
<text x="28.3" y="98">SNR = 61.4 dB</text>
<text x="54.6" y="98">THD = –77.85 dB</text>
<text x="92.4" y="98">f</text>
<text x="96.2" y="98">= 2 kHz</text>
<text x="115.6" y="98">SNR = 61.58 dB</text>
<text x="143.5" y="98">THD = –74.83 dB</text>
<text x="178.2" y="98">f</text>
<text x="181.9" y="98">= 250 kHz</text>
<text x="53" y="104.3">Figure 2. Typical FFT</text>
<text x="141.9" y="104.3">Figure 3. Typical FFT</text>
<text x="33.9" y="163.6">f</text>
<text x="37.6" y="163.6">= 2 kHz</text>
<text x="39.2" y="170">Figure 4. SNR and SINAD vs Temperature</text>
<text x="125.6" y="170">Figure 5. SNR and SINAD vs Input Frequency</text>
<text x="30" y="235.6">Figure 6. SNR and SINAD vs Reference Voltage (AVDD)</text>
<text x="130.1" y="235.6">Figure 7. THD vs Free-Air Temperature</text>
<text x="19" y="263.6">8</text>
<text x="88.1" y="268.9">Product Folder Links: ADS7041</text>
</g>
<text font-size="2.8" fill="#0000c8" x="29.6" y="263.6">Submit Documentation Feedback</text>
<g font-size="2.5">
<text x="19" y="21.4">SBAS675C –NOVEMBER 2014–REVISED DECEMBER 2015</text>
<text x="181.8" y="21.4">www.ti.com</text>
<text x="134.2" y="263.6">Copyright © 2014–2015, Texas Instruments Incorporated</text>
</g>
<g font-size="2.4">
<text x="33.2" y="43.4">0</text>
<text x="121.8" y="43.4">0</text>
<text x="30.5" y="49.7">±20</text>
<text x="119.1" y="49.7">±20</text>
<text x="30.5" y="56">±40</text>
<text x="119.1" y="56">±40</text>
<text x="30.5" y="62.2">±60</text>
<text x="119.1" y="62.2">±60</text>
<text x="30.5" y="68.5">±80</text>
<text x="119.1" y="68.5">±80</text>
<text x="27.6" y="74.3" transform="rotate(-90 27.6 74.3)">Signal Power (dB)</text>
<text x="29.1" y="74.8">±100</text>
<text x="116.2" y="74.3" transform="rotate(-90 116.2 74.3)">Signal Power (dB)</text>
<text x="117.7" y="74.8">±100</text>
<text x="29.1" y="81.1">±120</text>
<text x="117.7" y="81.1">±120</text>
<text x="29.1" y="87.4">±140</text>
<text x="117.7" y="87.4">±140</text>
<text x="36" y="90.2">0</text>
<text x="47.5" y="90.2">100</text>
<text x="56.9" y="94.1">Input Frequency (kHz)</text>
<text x="60.4" y="90.2">200</text>
<text x="73.4" y="90.2">300</text>
<text x="86.3" y="90.2">400</text>
<text x="99.2" y="90.2">500</text>
<text x="124.6" y="90.2">0</text>
<text x="136.1" y="90.2">100</text>
<text x="145.5" y="94.1">Input Frequency (kHz)</text>
<text x="149" y="90.2">200</text>
<text x="161.9" y="90.2">300</text>
<text x="174.8" y="90.2">400</text>
<text x="187.8" y="90.2">500</text>
<text x="31.9" y="108.8">62</text>
<text x="121.1" y="109">62</text>
<text x="29.8" y="119.8">61.5</text>
<text x="119.1" y="120">61.5</text>
<text x="31.9" y="130.8">61</text>
<text x="121.1" y="131">61</text>
<text x="28.3" y="141.6" transform="rotate(-90 28.3 141.6)">SNR and SINAD (dB)</text>
<text x="29.8" y="141.8">60.5</text>
<text x="117.5" y="141.8" transform="rotate(-90 117.5 141.8)">SNR and SINAD (dB)</text>
<text x="119.1" y="142">60.5</text>
<text x="31.9" y="152.8">60</text>
<text x="34.6" y="155.8">±40</text>
<text x="48.2" y="155.8">±7</text>
<text x="61.1" y="155.7">26</text>
<text x="74" y="155.7">59</text>
<text x="86.9" y="155.7">92</text>
<text x="99.2" y="155.7">125</text>
<text x="121.1" y="153">60</text>
<text x="125.2" y="155.9">0</text>
<text x="137.4" y="155.9">50</text>
<text x="149.7" y="155.9">100</text>
<text x="162.6" y="155.9">150</text>
<text x="175.5" y="155.9">200</text>
<text x="188.4" y="155.9">250</text>
<text x="54.8" y="159.5">Free-Air Temperature ( C)</text>
<text x="146.1" y="159.7">Input Frequency (kHz)</text>
<text x="31.9" y="174.7">62</text>
<text x="119.4" y="174.7">±75</text>
<text x="29.8" y="185.6">61.5</text>
<text x="119.4" y="183.5">±77</text>
<text x="31.9" y="196.6">61</text>
<text x="119.4" y="192.3">±79</text>
<text x="119.4" y="201.1">±81</text>
<text x="28.3" y="207.5" transform="rotate(-90 28.3 207.5)">SNR and SINAD (dB)</text>
<text x="29.8" y="207.6">60.5</text>
<text x="119.4" y="209.9">±83</text>
<text x="117.9" y="212.2" transform="rotate(-90 117.9 212.2)">Total Harmonic Distortion (dB)</text>
<text x="31.9" y="218.6">60</text>
<text x="35" y="221.5">1.8</text>
<text x="45.7" y="221.5">2.1</text>
<text x="56.5" y="221.5">2.4</text>
<text x="67.2" y="221.5">2.7</text>
<text x="79" y="221.5">3</text>
<text x="88.8" y="221.5">3.3</text>
<text x="99.5" y="221.5">3.6</text>
<text x="119.4" y="218.7">±85</text>
<text x="123.5" y="221.6">±40</text>
<text x="137.1" y="221.6">±7</text>
<text x="150" y="221.5">26</text>
<text x="162.9" y="221.5">59</text>
<text x="175.8" y="221.5">92</text>
<text x="188.1" y="221.5">125</text>
<text x="64.3" y="225.4">Reference Voltage (V)</text>
<text x="143.7" y="225.4">Free-Air Temperature ( C)</text>
</g>
<g font-size="2.4" fill="#f00">
<text x="81.8" y="114.9">SNR</text>
<text x="170.7" y="115.6">SNR</text>
<text x="79.4" y="181.3">SNR</text>
</g>
<g font-size="2.4" fill="#0070c0">
<text x="79.7" y="123.5">SINAD</text>
<text x="170.5" y="126.5">SINAD</text>
<text x="82.2" y="187.7">SINAD</text>
</g>
<g font-size="2.1">
<text x="24.9" y="35.1">A</text>
<text x="87.5" y="35.1">SAMPLE</text>
<text x="93.2" y="98.5">IN</text>
<text x="179" y="98.5">IN</text>
<text x="34.6" y="164.2">IN</text>
</g>
<g font-size="1.6">
<text x="79.6" y="158.8">o</text>
<text x="168.5" y="224.6">o</text>
</g>
<g font-size="1.4">
<text x="99.9" y="94.1">C001</text>
<text x="188.8" y="94.2">C002</text>
<text x="99.9" y="160.1">C003</text>
<text x="188.8" y="159.6">C004</text>
<text x="99.9" y="225.1">C005</text>
<text x="188.8" y="225.6">C006</text>
</g>
</svg>
